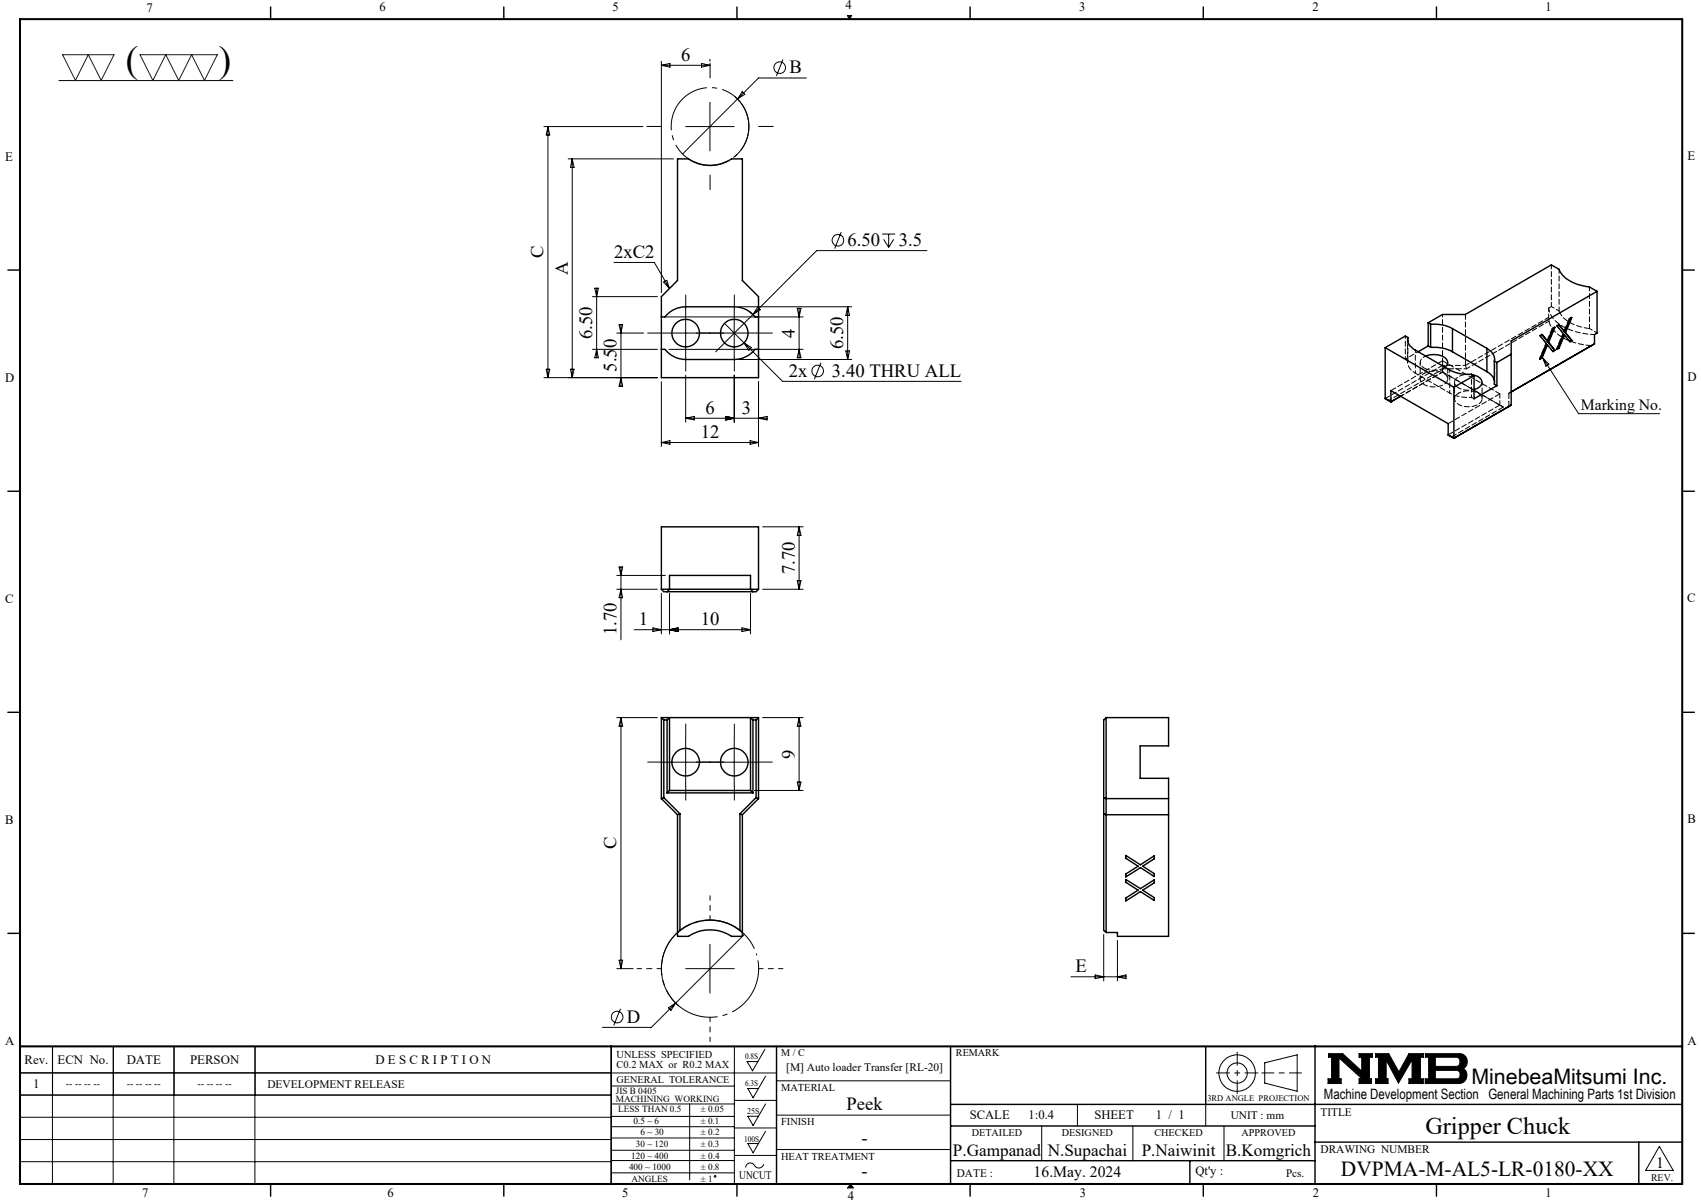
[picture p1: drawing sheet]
<svg xmlns="http://www.w3.org/2000/svg" width="420mm" height="297mm" viewBox="0 0 420 297" stroke-linecap="round" stroke-linejoin="round" font-family="sans-serif">
<g fill="none" stroke="#000" stroke-width=".25">
<path d="M14.5 19.9h43M163.3 15.1v57.1M163.3 16.1h12M163.3 16.1l2.1-.4v.9zM173.2 15.7l2.1 .4-2.1 .5zM175.3 14.6v.5M193.3 14.7l-1.6 4.1M199.1 19.3h-11.8l-18.8 18.7M209.2 3.8h1.1l-.6 .9zM134.3 31.3h24.4M135.3 31.3v61.9M135.3 31.3l.4 2h-.8z"/>
<path d="M140.3 39.2h26M141.3 39.2v54M141.3 39.2l.4 2.1h-.8zM169.3 31.3h12M175.3 25.3v11.9M181.4 23.8a9.6 9.6 0 0 1 0 14.9M183.3 22.6l.6 .7-1.8 1.1zM207.7 57.3l-1.6 4.1M217.8 57.8h3.3M218.2 59.1l1.2 2M219.4 57.8v3.3M220.7 59.1l-1.3 2"/>
<path d="M146.3 73.2h16M146.9 71.2h.8l-.4 2zM147.3 71.2v17.1M151.6 64.8h10l3.7 6.5M163.9 69.6l.7-.4 .7 2.1zM164.3 78.2h34M169.3 76.2v12M178.9 79.8l4.8 4.8M181.3 76.2v12M182.3 75.7h28M185.1 77l.7 .5M187.1 75.8l.6 .7-1.8 1.1z"/>
<path d="M196.9 76.1h.9l-.5 2.1zM197.3 76.1v12.2M209.3 75.7v13.1M209.3 75.7l.5 2.2h-1zM228.8 61.9h-27.2l-24.9 25M134.3 93.2h28M134.9 91.2h.8l-.4 2zM140.9 91.2h.8l-.4 2zM146.3 86.3h16M147.3 86.3l.4 2h-.8zM152.3 82.2h6.6M152.9 80.1h.8l-.4 2.1z"/>
<path d="M153.3 80.1v15.3M153.3 93.2l.4 2.2h-.8zM163.3 94.2v16M163.3 82.2h24M165.2 86.3h33.1M169.3 92.6v11.6M181.3 92.6v11.6M182.3 88.8h28M183.7 84.6l9.5 9.6h44.1M183.7 84.6l1.8 1.2-.6 .7zM187.3 94.2v16M197.3 86.3l.5 2h-.9z"/>
<path d="M202.7 89.5l-1.6 4.1M208.8 86.6h1l-.5 2.2zM380.9 88.4l8.9 13.7h20M380.9 88.4l1.5 1.5-.7 .5zM163.3 109.3l2.1-.5v.9zM163.3 109.3h24M169.3 103.3h20.1M169.3 103.3l2.1-.5v.9zM179.2 102.8l2.1 .5-2.1 .4zM185.2 108.8l2.1 .5-2.1 .4zM187.3 103.3l2.1-.5v.9zM152.9 140h.8l-.4 2.1z"/>
<path d="M153.3 140v18M188.3 130.1h10M197.3 130.1v15.4M197.3 130.1l.5 2.1h-1zM152.3 145.5h10M152.3 142.1h12M153.3 145.5l.4 2.1h-.8zM156.6 155.5h28.7M161.2 155l2.1 .5-2.1 .4zM163.3 146.5v10M165.3 146.5v10M165.3 155.5l2.1-.5v.9z"/>
<path d="M183.2 155l2.1 .5-2.1 .4zM185.3 146.5v10M188.3 145.5h10M196.8 143.4h1l-.5 2.1zM152.3 177.2h10M153.3 177.2v61.9M153.3 177.2l.4 2.1h-.8zM188.3 177.2h10M197.3 177.2v18M197.3 177.2l.5 2.1h-1zM163.3 188.2h24M169.3 182.2v12"/>
<path d="M181.3 182.2v12M186.3 195.2h12M196.8 193.1h1l-.5 2.1zM152.3 239.1h4M152.9 237.1h.8l-.4 2zM167.1 230.4a12 12 0 0 0 .5 17.9M169.3 239.1h12M175.3 233.1v12.1M183.8 230.7l-23 22.9h-12.1M272.5 230.7v11.5M275.9 232.2v10M13 258.3l-.1 34"/>
<path d="M27.9 258.3v34M28 258.3v12M42.9 258.3v34M43 258.3v12M62.9 258.3v34M63 258.3v12M153.2 249.1l-1.6 4M165 248.8l1.8-1.2-1.1 1.8zM181.3 258.3v34M188.9 259l-3.1 5.4-1.3-2.3h2.6M264.4 241.2h13.6M270.4 240.7l2.1 .5-2.1 .4z"/>
<path d="M275.9 241.2l2.1-.5v.9zM4.9 264.9h186.8M4.9 270.4h146M4.9 275.8h146M150.9 278.2h30.4M150.9 275.6h30.4M150.9 272.6h30.4M150.9 268.1h30.4M151 270.3h-146v-12h146l-.1 34M170.3 272.6v18.7M181.3 271.7h10.4M181.3 278.5h10.4"/>
<path d="M189 272.6l-3.1 5.3-1.3-2.3h2.7M189 279.3l-3.1 5.3-1.3-2.3h2.7M189 265.7l-3.1 5.3-1.3-2.3h2.7M191.7 266.8h43M191.7 275.3h43M257.2 278v8.6M266 272.7v5.3M279.7 278v8.6M297.7 272.7v5.3M302.2 278v8.6M312.3 262.4l8-2v9l-8-2zM328 260.1h3.5l4.7 4.3v-3.4h-.6v-.9h3.2v.9h-.7v5.3h.5v1.2h-3v-1.2h.7l-5.7-5.1v5.1h.6v1.2h-3.3v-1.2h.9v-5.3h-.8z"/>
<path d="M339.7 260.1h3.2l2.5 4.6 2.5-4.6h3.5v.9h-.7v5.3h.7v1.2h-3.5v-1.2h.8v-4.6l-3.4 5.7-3-5.7v4.6h.4v1.2h-3v-1.2h.7v-5.3h-.7zM351.9 260.1h8.4a1.97 1.97 0 0 1 1.9 1.5 1.97 1.97 0 0 1-.9 2.2 2.03 2.03 0 0 1 .8 2.2 2.03 2.03 0 0 1-1.8 1.5h-8.4v-1.2h.8v-5.3h-.8zM354.4 261h5.4l.6 .5 .1 1a.84 .84 0 0 1-.8 .8h-5.3zM354.4 264.3h5.4l.6 .4 .1 1a.79 .79 0 0 1-.8 .6h-5.3zM4.9 281.3h146M4.9 286.8h146M150.9 280.9h30.4M150.9 286.5h30.4M150.9 284h30.4M150.9 289.6h30.4M181.3 285.3h10.4M188.6 287.4a1.29 1.29 0 0 1-1.2 1 1.29 1.29 0 0 1-1.3-.9 1.14 1.14 0 0 0-1.3-.3 1.14 1.14 0 0 0-.7 1.1"/>
<path d="M191.7 283.8h43M210 292.3l.7 1M409.7 283l3.4 6h-6.8z"/>
<circle cx="192.5" cy="16.7" r="1.43"/>
<circle cx="206.9" cy="59.3" r="1.43"/>
<circle cx="201.9" cy="91.6" r="1.44"/>
<circle cx="152.4" cy="251.1" r="1.43"/>
<circle cx="305.5" cy="264.9" r="2.51"/>
<circle cx="305.5" cy="264.9" r="4.5"/>
<circle cx="176.6" cy="290.4" r=".2"/>
</g>
<path d="M311.6 264.9h9.7" fill="none" stroke="#000" stroke-width=".25" stroke-dasharray="15.2 1.3 1.3 1.3" stroke-dashoffset="12.3"/>
<path d="M305.5 259.8v10.2M300.4 264.9h10.2" fill="none" stroke="#000" stroke-width=".25" stroke-dasharray="15.2 1.3 1.3 1.3" stroke-dashoffset="12"/>
<g fill="none" stroke="#000" stroke-width=".35">
<path d="M66.8 1.7v3M124.4 1.7v3M182 1.7v3M239.5 1.7v3M297.1 1.7v3M354.7 1.7v3M167.3 39.2h2.7a9.5 9.5 0 0 0 10.6 0h2.7v30l4 4v20h-24v-20l4-4zM1.9 66.7h3M163.3 78.2h.9a6.5 6.5 0 0 1 5.1-2.5h12a6.7 6.7 0 0 1 5.1 2.5h.9M352.6 79.7l.6 .3M352.6 79.7v5.7M387.9 78.6l-1.5 3.4"/>
<path d="M394.3 71.9l-1.9-1.1a9.2 9.2 0 0 1-7.3-3.9l-.1-.4-2-1.1-21.2 12.2h-5.6l-3.6 2.1M394.3 71.9l-21.2 12.3v15.8M394.3 71.9v10.3l-.6 .4v2.3M415.4 66.7h3M163.3 86.3h.9a6.8 6.8 0 0 0 5.1 2.5h12a6.7 6.7 0 0 0 5.1-2.5h.9M342 85.8l17 9.8M342 98.4l1.4 .8M342 85.8v12.6M343.4 99.2h.1M343.4 99.2v-2.8l14.2 8.2v2.8M345.8 97.8l-2.4 1.4M347.6 83.3a2.92 2.92 0 0 0 1.9 3.1l8.4 4.9a9.4 9.4 0 0 0 5.4 1.1l.7 .3"/>
<path d="M347.6 83.3l-.6-.3-5 2.8M347.6 83.3v.9M352 87.9a4.4 4.4 0 0 1 5.4 1.1 1.37 1.37 0 0 1-.6 1.7M352.6 85.4l-2.4 1.5M352.6 85.4l.6 .4M353.2 85.8a9.8 9.8 0 0 1 5.4 1.1M353.2 80a9.8 9.8 0 0 1 5.4 1.1M353.2 80v5.8M358.6 86.9l8.5 4.9M358.6 81.1l8.5 4.9M358.6 81.1v5.8M359 95.6v12.6"/>
<path d="M363.5 92.5a2.31 2.31 0 0 1 2.4 2.1 2.49 2.49 0 0 1-1.9 1.6M364 92.7l-5 2.9M364 92.7v5.8l5.6-3.3M367.1 91.8a3.4 3.4 0 0 1 1.9 2.1M367.1 86a3.1 3.1 0 0 1 1.9 3.1M367.1 86v5.8M369 89.1v5.8l.6 .3M369 89.1l.6 .4M369.6 89.5v5.7M373.1 96.8l20.6-11.9zM373.1 87.5l-3.5 2M380.6 88.3l-.3 .2"/>
<path d="M380.6 88.3l.2 .1M380.8 82.7l1.3 1.5M382.1 84.2l-1.3-1.6-.5 .3 1.5 1.9-1.6 3.9 .6-.3M382.1 84.2l1.3-3.1 .5-.3-1.5 3.7M382.1 85.2l-1.3 3.2M382.1 85.2l1.4 1.6 .5-.3M382.1 85.2l-.1-.1-1.4 3.2M382.2 84.5l1.6 1.9M382.2 84.5h.2M382.4 84.5l1.6 2M383.7 81l-1.5 3.5M383.8 86.4l-.4 .3"/>
<path d="M383.8 86.4l.2 .1M384.8 85.9l-.3 .1M384.8 85.9l.2 .1M385 80.3l1.3 1.5M386.3 81.8l-1.3-1.6-.5 .3 1.5 1.9-1.6 3.9 .6-.3M386.3 82.7l-1.3 3.3M386.3 82.7l1.4 1.7 .5-.3M386.3 81.8l1.3-3.1 .5-.3-1.6 3.7M386.3 82.7h-.1l-1.4 3.2M386.4 82l1.6 2M386.4 82l.1 .1M386.5 82.1l1.7 2"/>
<path d="M388 84l-.4 .3M388 84l.2 .1M357.6 107.4l1.4 .8M359 108.2h.1M373.1 100l-14.1 8.2M373.1 100l-.6 .4M1.9 121.3h3M415.4 121.3h3M163.3 145.5l.6 .6h22.8l.6-.6M163.3 145.5h24M163.3 145.5v-15.4h24v15.4M164.7 146.1l.6-.6v-3.4h20v3.4l.6 .6"/>
<path d="M1.9 175.9h3M163.3 177.2v20M163.3 177.2l.6 .6M163.3 177.2h24M163.9 177.8v19.1M163.9 177.8h.8M164.7 177.8l.6-.6v18M164.7 177.8v18M185.9 177.8l-.6-.6v18M185.9 177.8h.8M185.9 177.8v18M186.7 177.8v19.1"/>
<path d="M187.3 177.2v20M187.3 177.2l-.6 .6M273.1 177.2l-.6 .6v51.9l.6 .5M273.1 177.2h15.4v6.9h-7v8.1h7v39h-12.6v-1h-2.8M273.1 177.2v53M415.4 175.9h3M163.3 197.2l4 4M163.9 196.9l4 4M163.9 196.9l-.6 .3M164.7 195.8h21.2M165.3 195.2l-.6 .6M165.3 195.2h20"/>
<path d="M185.3 195.2l.6 .6M186.7 196.9l-4 4M186.7 196.9l.6 .3M187.3 197.2l-4 4M272.5 196.9l.6 .3h15.4M167.3 201.2v30h2.7a9.6 9.6 0 0 1 10.6 0h2.7v-30M167.9 200.9l-.6 .3M167.9 200.9v28.8M182.7 200.9v28.8M182.7 200.9l.6 .3M272.5 200.9l.6 .3h15.4M278 211.2l3.6 2.3 3.4-2.2v.7l-2.8 1.9 2.8 1.8v.7l-3.4-2.2-3.6 2.3v-.7l3-1.9-3-2z"/>
<path d="M278 217.1l3.6 2.3 3.4-2.2v.7l-2.8 1.9 2.8 1.8v.7l-3.4-2.2-3.6 2.3v-.7l3-1.9-3-2zM1.9 230.4h3M167.9 229.7l-.6 .5M167.9 229.7a11.9 11.9 0 0 1 14.8 0M182.7 229.7l.6 .5M415.4 230.4h3M150.9 258.3v34M191.7 258.3v34M234.7 258.3v34M297.7 258.3v14.4M324.7 258.3v34M234.7 272.7h180.7"/>
<path d="M234.7 278h90M66.8 292.3v3M124.4 292.3v3M182 292.3v3M234.7 286.6h90M239.5 292.3v3M293.8 286.6v5.7M297.1 292.3v3M324.7 282h90.7M354.7 292.3v3M404.6 282v10.3"/>
<circle cx="169.3" cy="82.3" r="3.4"/>
<circle cx="181.3" cy="82.3" r="3.4"/>
<circle cx="169.3" cy="188.2" r="3.4"/>
<circle cx="181.3" cy="188.2" r="3.4"/>
</g>
<path d="M4.9 4.7h410.5v287.6h-410.5zM4.9 258.3h410.5" fill="none" stroke="#000" stroke-width=".5"/>
<path d="M210 292.3l-.7 1h1.4" fill="none" stroke="#00f" stroke-width=".25"/>
<g fill="#000">
<path d="M210 292.3l.7 1h-1.4z"/>
<path d="M209.2 3.8l.5 .9 .6-.9zM328 260.1v.9h.8v5.3h-.9v1.2h3.3v-1.2h-.6v-5.1l5.7 5.1h-.7v1.2h3v-1.2h-.5v-5.3h.7v-.9h-3.2v.9h.6v3.4l-4.7-4.3zM351.9 260.1v.9h.8v5.3h-.8v1.2h8.6l.7-.2 .6-.5 .4-.8v-.8l-.3-.8-.6-.6 .8-.8 .2-1.3-.5-.9-.5-.5-.6-.2zM354.4 264.3h5.4l.6 .4 .1 1-.6 .6h-5.5zM354.4 261l5.5 .1 .5 .5v1.1l-.3 .5-.3 .1h-5.4zM339.7 260.1v.9h.7v5.3h-.7v1.2h3v-1.2h-.4v-4.6l3 5.7 3.4-5.7v4.6h-.8v1.2h3.5v-1.2h-.7v-5.3h.7v-.9h-3.5l-2.5 4.6-2.5-4.6z" fill-rule="evenodd"/>
</g>
<path d="M184.5 28.4a9.6 9.6 0 0 0-16-3.9 9.6 9.6 0 0 0 4.1 15.9 9.6 9.6 0 0 0 12.1-11.1l-.2-.9" fill="none" stroke="#000" stroke-width=".25" stroke-dasharray="15.2 1.3 1.3 1.3" stroke-dashoffset="6" stroke-linecap="butt"/>
<path d="M186.8 235.6a12 12 0 0 0-20-4.9 12 12 0 0 0 5.2 20 12 12 0 0 0 15-14.1l-.2-1" fill="none" stroke="#000" stroke-width=".25" stroke-dasharray="15.2 1.3 1.3 1.3" stroke-dashoffset="-1.5" stroke-linecap="butt"/>
<g fill="none" stroke="#000" stroke-width=".25" stroke-dasharray="15.2 1.3 1.3 1.3">
<path d="M175.3 19.2v-3.6M163.3 31.2h-3.6M187.3 31.2h3.6M175.3 43.2v3.6M169.3 76.2v-3.4M181.3 76.2v-3.4M163.3 82.2h-3.4M169.3 88.2v3.4M175.3 82.2h-3.4M175.3 82.2h3.4M181.3 88.2v3.4M187.3 82.2h3.4"/>
<path d="M163.3 188.1h-3.4M169.3 182.1v-3.4M169.3 194.1v3.4M175.3 188.1h-3.4M175.3 188.1h3.4M181.3 182.1v-3.4M181.3 194.1v3.4M187.3 188.1h3.4"/>
</g>
<path d="M163.3 239.1h-6M175.3 227.1v-6M187.3 239.1h6M175.3 251.1v6" fill="none" stroke="#000" stroke-width=".25" stroke-dasharray="15.2 1.3 1.3 1.3" stroke-dashoffset="14.1"/>
<path d="M15.5 13.5h12.7l-3.2 6.4-3.2-6.4-3.2 6.4zM34.6 13.5h19.1l-3.2 6.4-3.2-6.4-3.2 6.4-3.2-6.4-3.2 6.4z" fill="none" stroke="#191924" stroke-width=".25"/>
<path d="M347 82.9v5.8M347.6 83.8v5.7M347.6 89a2.97 2.97 0 0 0 1.9 3.1M349.5 92.1v-5.7M351.7 92.2a1.52 1.52 0 0 0-1 1.5 1.52 1.52 0 0 0 1.2 1.4 4.5 4.5 0 0 0 5.5-1.1 1.9 1.9 0 0 0-1.9-2.2 5.4 5.4 0 0 0-3.8 .4M356.2 89.1v-11.5M358 97v-5.7M360.1 95.8a5.3 5.3 0 0 0 3.9 .4M360.1 97.1a1.52 1.52 0 0 0-.9 1.5 1.52 1.52 0 0 0 1.2 1.4 4.5 4.5 0 0 0 5.5-1.1 1.9 1.9 0 0 0-1.9-2.2 5.4 5.4 0 0 0-3.9 .4M363.3 92.4v5.7M369 94.4v-5.7M371.2 100.5l-15-8.7" fill="none" stroke="#000" stroke-width=".25" stroke-dasharray="1.3 .6" stroke-dashoffset=".6"/>
<path d="M351.7 90.9a5.2 5.2 0 0 0 5.1-.3" fill="none" stroke="#000" stroke-width=".25" stroke-dasharray="1.3 .6" stroke-dashoffset="-.2"/>
<g fill="none" stroke="#000" stroke-width=".25" stroke-dasharray="1.3 .6" stroke-dashoffset=".5">
<path d="M382.5 79.3l-.1-1M383.1 75.7l1.9 1.1M349.5 92.1l8.5 4.9M350.7 89.5v4.1M352 87.9a1.54 1.54 0 0 0-1.3 1.3 1.54 1.54 0 0 0 1 1.7M357.5 93.6v-4.1M359.1 94.4v4.1M365.9 98.5v-4.1M369 94.8v-.9M380.1 88.6l1.6-3.9M383.3 86.7l-1.3-1.7M384.3 86.2l1.6-3.9"/>
<path d="M387.5 84.3l-1.3-1.7M392.5 81.1l1.9 1.1M371.2 100.5l-.9-.5"/>
</g>
<g fill="none" stroke="#000" stroke-width=".25" stroke-dasharray="1.3 .6">
<path d="M387.5 78.6l.5-.3M387.5 78.6l.1 .1M388 78.3l-.1 .2M388 78.3l.1 .1M356.2 89.1l-12.7 7.3M356.2 91.8h.1M363.5 92.5a3.8 3.8 0 0 0-4.3 1.7 1.58 1.58 0 0 0 .9 1.6M370.3 97.2l-12.7 7.4M372.6 97.1v3.3M380.1 88.6l.2 .1M380.2 82.8l.1 .1M380.2 82.8l.5-.3"/>
<path d="M380.3 88.4l-.2 .2M380.7 82.5l.1 .1M381.7 84.7l.2 .1M383.3 81l.5-.3M383.3 81l.1 .1M383.3 86.7l.2 .1M383.4 86.7h-.1M383.8 80.7l-.1 .2M383.8 80.7l.1 .1M384.3 86.2h.1M384.4 80.4l.1 .1M384.4 80.4l.5-.3"/>
<path d="M384.5 86l-.2 .2M384.9 80.1l.1 .1M385.9 82.3l.2 .1M387.5 84.3l.2 .1M387.6 84.3h-.1M358.4 107.8l12.8-7.3M370.3 100l-12.7 7.4"/>
</g>
<path d="M382.4 76.1v2.2M382.4 76.1l.7-.4M342.9 98.9l13.5-7.9M345.9 97.8l10.3-6M347 88.7l.6 .3M356.2 91.8l-10.3 6M356.4 91l-.2-.8M362.1 91l-.3-.8M363.3 98.1l.7 .4M381.7 84.7l-1.5-1.9M385.9 82.3l-1.5-1.9" fill="none" stroke="#000" stroke-width=".25" stroke-dasharray="1.3 .6" stroke-dashoffset=".4"/>
<path d="M347 88.7l3.2-1.9M356.4 91h5.7M358 97a9.7 9.7 0 0 0 5.3 1.1M361.8 90.2h-5.6" fill="none" stroke="#000" stroke-width=".25" stroke-dasharray="1.3 .6" stroke-dashoffset=".7"/>
<path d="M347.6 89v-4.8M356.2 91.8l14.1 8.2M356.2 90.2l-14.2 8.2M361.8 90.2v-12.6M370.3 97.2l-14.1-8.1" fill="none" stroke="#000" stroke-width=".25" stroke-dasharray="1.3 .6" stroke-dashoffset=".1"/>
<path d="M382.4 78.3l-20.6 11.9M356.2 89.1v2.7M370.3 100v-2.8" fill="none" stroke="#000" stroke-width=".25" stroke-dasharray="1.3 .6" stroke-dashoffset=".2"/>
<path d="M385 76.8a8.3 8.3 0 0 0 6.8 4.2l.7 .1M382 84.1l1.3-3.1M386.2 81.7l1.3-3.1M392.9 85.3a12.9 12.9 0 0 1-9.8-4.4l-.6-1.6" fill="none" stroke="#000" stroke-width=".25" stroke-dasharray="1.3 .6" stroke-dashoffset="-.1"/>
<path d="M383.1 65.4v10.3M385 66.5v10.3M362.1 91l20.4-11.7M373.2 96.7l-.6 .4M392.5 81.1v-10.3M393.7 82.6a13.8 13.8 0 0 1-10.3-4.1l-.7-1.2-.3-1.2" fill="none" stroke="#000" stroke-width=".25" stroke-dasharray="1.3 .6" stroke-dashoffset=".3"/>
<g font-size="9.2">
<text x="31.1" y="17.7">(</text>
<text x="54" y="17.8">)</text>
</g>
<text font-size="6" x="351.9" y="280">Gripper Chuck</text>
<g font-size="5.3">
<text x="363.3" y="267.7">MinebeaMitsumi Inc.</text>
<text x="331.1" y="290.4">DVPMA-M-AL5-LR-0180-XX</text>
</g>
<g font-size="4.6">
<text x="168.2" y="15">6</text>
<text x="194.9" y="18.1">B</text>
<text x="134.2" y="63.8" transform="rotate(-90 134.2 63.8)">C</text>
<text x="151.6" y="63.7">2xC2</text>
<text x="209.3" y="60.8">6.50</text>
<text x="222" y="60.8">3.5</text>
<text x="140.2" y="67.9" transform="rotate(-90 140.2 67.9)">A</text>
<text x="146.2" y="83.8" transform="rotate(-90 146.2 83.8)">6.50</text>
<text x="196.2" y="83.4" transform="rotate(-90 196.2 83.4)">4</text>
<text x="208.2" y="86.3" transform="rotate(-90 208.2 86.3)">6.50</text>
<text x="152.2" y="91.8" transform="rotate(-90 152.2 91.8)">5.50</text>
<text x="194.8" y="93">2x</text>
<text x="205.4" y="93">3.40 THRU ALL</text>
<text x="174.2" y="102.1">6</text>
<text x="183.2" y="102.1">3</text>
<text x="173" y="108.1">12</text>
<text x="196.2" y="141.8" transform="rotate(-90 196.2 141.8)">7.70</text>
<text x="157.8" y="154.4">1</text>
<text x="173" y="154.4">10</text>
<text x="152.2" y="156.8" transform="rotate(-90 152.2 156.8)">1.70</text>
<text x="196.2" y="187.3" transform="rotate(-90 196.2 187.3)">9</text>
<text x="152.2" y="209.7" transform="rotate(-90 152.2 209.7)">C</text>
<text x="265.6" y="240">E</text>
<text x="154.8" y="252.5">D</text>
<text x="209" y="274.1">Peek</text>
<text x="212.7" y="282.4">-</text>
<text x="212.8" y="290.6">-</text>
</g>
<g font-size="4.2">
<text x="235.3" y="285.5">P.Gampanad</text>
<text x="258.7" y="285.5">N.Supachai</text>
<text x="281.9" y="285.5">P.Naiwinit</text>
<text x="302.7" y="285.5">B.Komgrich</text>
</g>
<g font-size="3.9">
<text x="390.3" y="101.2">Marking No.</text>
<text x="255.2" y="290.6">16.May. 2024</text>
<text x="408.9" y="288.2">1</text>
</g>
<text font-size="3.5" x="326.9" y="271.4">Machine Development Section General Machining Parts 1st Division</text>
<g font-size="3.2">
<text x="36.1" y="2.9">7</text>
<text x="93.7" y="2.8">6</text>
<text x="151.3" y="2.8">5</text>
<text x="208.8" y="2.2">4</text>
<text x="266.5" y="2.8">3</text>
<text x="324.1" y="2.8">2</text>
<text x="381.6" y="2.8">1</text>
<text x="1.3" y="39.8">E</text>
<text x="416.6" y="39.5">E</text>
<text x="1.3" y="94.3">D</text>
<text x="416.6" y="94.1">D</text>
<text x="1.3" y="148.9">C</text>
<text x="416.6" y="148.7">C</text>
<text x="1.3" y="203.6">B</text>
<text x="416.6" y="203.3">B</text>
<text x="416.6" y="258">A</text>
<text x="1.3" y="258.1">A</text>
<text x="6.1" y="262.7">Rev.</text>
<text x="14.2" y="262.7">ECN No.</text>
<text x="31.3" y="262.7">DATE</text>
<text x="46.9" y="262.7">PERSON</text>
<text x="92.7" y="262.7">D E S C R I P T I O N</text>
<text x="8.2" y="268.7">1</text>
<text x="239.4" y="276.2">SCALE</text>
<text x="254" y="276.2">1:0.4</text>
<text x="270.2" y="276.2">SHEET</text>
<text x="285.4" y="276.2">1 / 1</text>
<text x="295.2" y="290.1">Qt'y :</text>
<text x="35.1" y="295.5">7</text>
<text x="95.7" y="295.6">6</text>
<text x="153.6" y="295.6">5</text>
<text x="209.3" y="296.3">4</text>
<text x="266.6" y="295.6">3</text>
<text x="324.2" y="295.6">2</text>
<text x="381.6" y="295.6">1</text>
</g>
<g font-size="2.8">
<text x="66" y="268.6">DEVELOPMENT RELEASE</text>
<text x="194.1" y="264.5">[M] Auto loader Transfer [RL-20]</text>
<text x="326" y="275.4">TITLE</text>
<text x="303.9" y="276.2">UNIT : mm</text>
<text x="326" y="284.7">DRAWING NUMBER</text>
<text x="182.5" y="291.2">UNCUT</text>
<text x="236.3" y="290.7">DATE :</text>
<text x="317.6" y="290.6">Pcs.</text>
</g>
<g font-size="2.6">
<text x="152.2" y="261.3">UNLESS SPECIFIED</text>
<text x="152.2" y="263.7">C0.2 MAX or R0.2 MAX</text>
<text x="192.9" y="269.4">MATERIAL</text>
<text x="192.9" y="277.7">FINISH</text>
<text x="192.9" y="286.3">HEAT TREATMENT</text>
</g>
<g font-size="2.5">
<text x="192.9" y="260.7">M / C</text>
<text x="236" y="260.7">REMARK</text>
<text x="16.3" y="268.5">-- -- -- --</text>
<text x="31.3" y="268.5">-- -- -- --</text>
<text x="48.8" y="268.5">-- -- -- --</text>
<text x="152.3" y="267.3">GENERAL TOLERANCE</text>
<text x="239.9" y="280.5">DETAILED</text>
<text x="262.2" y="280.5">DESIGNED</text>
<text x="285.1" y="280.5">CHECKED</text>
<text x="306.6" y="280.5">APPROVED</text>
<text x="407.7" y="291.5">REV.</text>
</g>
<g font-size="2.3">
<text x="152.1" y="270">JIS B 0405</text>
<text x="152.1" y="272.1">MACHINING WORKING</text>
<text x="152.7" y="274.6">LESS THAN 0.5</text>
<text x="173" y="274.6">± 0.05</text>
<text x="156.4" y="277.4">0.5 ~ 6</text>
<text x="158.1" y="280.3">6 ~ 30</text>
<text x="173" y="277.4">± 0.1</text>
<text x="173" y="280.3">± 0.2</text>
<text x="155.9" y="286">120 ~ 400</text>
<text x="157" y="283.2">30 ~ 120</text>
<text x="173" y="283.2">± 0.3</text>
<text x="173" y="286">± 0.4</text>
<text x="155.3" y="288.9">400 ~ 1000</text>
<text x="155.9" y="291.7">ANGLES</text>
<text x="173" y="288.9">± 0.8</text>
<text x="173" y="291.7">± 1</text>
</g>
<g font-size="2.1">
<text x="184" y="261.5">0.8S</text>
<text x="184" y="268.1">6.3S</text>
<text x="184.5" y="275">25S</text>
<text x="298.1" y="271.8">3RD ANGLE PROJECTION</text>
<text x="183.7" y="281.9">100S</text>
</g>
</svg>
